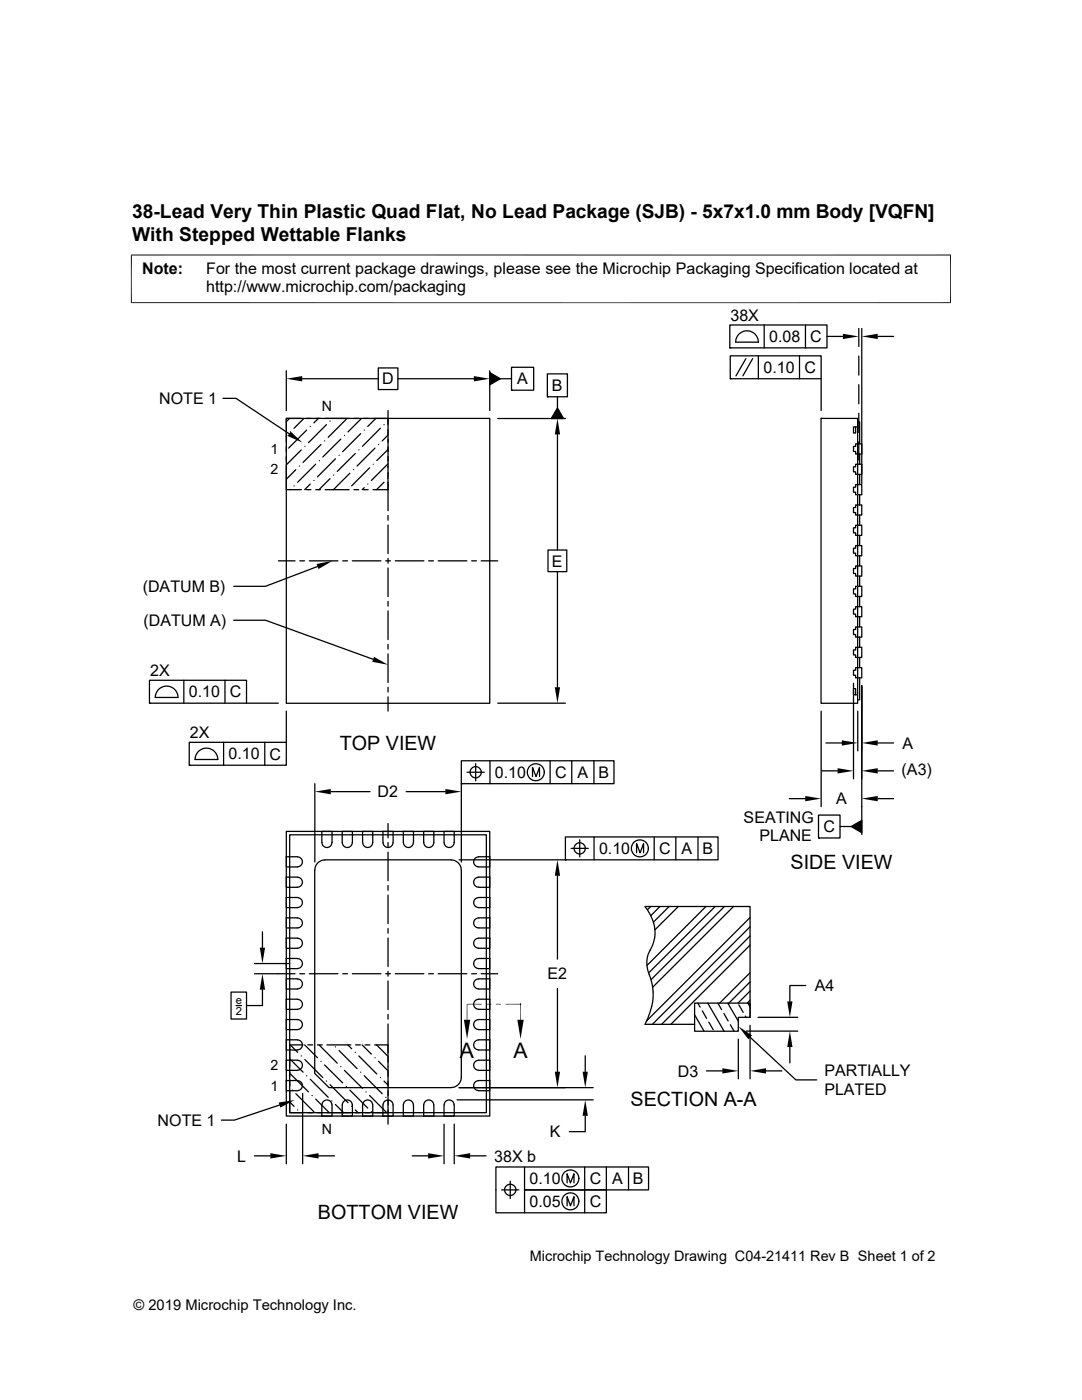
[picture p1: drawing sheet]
<svg xmlns="http://www.w3.org/2000/svg" width="216mm" height="279mm" viewBox="0 0 216 279" stroke-linecap="round" stroke-linejoin="round" font-family="sans-serif">
<g fill="none" stroke="#000" stroke-width=".25">
<path d="M44.5 79.5h2.6l10.6 7.1M57.1 74v7.9M60.3 75.6h15.2M75.5 73.4h3.9v4.3h-3.9zM79.4 75.6h15.2M97.7 74.4l2.1 1.2-2.1 1.2zM97.7 74v7.9M99.8 75.6h2.3M102.1 73.3h4.4v4.6h-4.4zM102.1 77.9h.1M109.2 74.6h4v4.6h-4zM109.2 79.2h.1"/>
<path d="M111.2 79.2v2.2M145.6 64.9h19.4v4.5h-19.4zM145.6 69.4h.1M145.7 71h18.2v4.6h-18.2zM145.7 75.6h.1M146.8 68.3h4.5M146.8 68.3a2.26 2.26 0 0 1 2.3-2.3 2.26 2.26 0 0 1 2.2 2.3M148.8 71.6l-1.9 3.4M150.2 71.6l-2 3.4M151.3 71v4.6M152.5 64.9v4.5M159.5 71v4.6"/>
<path d="M160.7 64.9v4.5M163.9 75.6v6.3M165 67.1h3.2M171.4 65.6v3.6M171.4 71.1v3.8M171.4 76.8v3.8M172 65.6v30.9M175.1 67.1h3.2M57.1 93v4.7h3M57.1 89.2v.9M57.1 91.1v1M57.1 83.5h40.6v56.9h-40.6z"/>
<path d="M57.2 86.9l-.1 .1M57.8 83.5l-.7 .7M58 97.7h-.1M58 86.2h.1M58.7 97h.1M59 93.7l-1.9 2M59.8 93h.1M60.1 89.8l-3 3M60.1 83.5h-3v4.7M60.6 83.5l-1.9 2M60.8 89.1h.1M61.1 83.5h.9"/>
<path d="M61.1 97.7h.9M61.2 85.8l-3.6 3.6M61.9 96.6l-1.1 1.1M61.9 85.1h.1M62.6 95.9h.1M63 83.5h.9M63 97.7h.9M63 92.6l-3.6 3.6M63.5 83.5l-.9 .9M63.7 91.9h.1M64.1 88.7l-3.6 3.6M64.8 88h.1"/>
<path d="M64.9 83.5h4.8M64.9 97.7h4.8M65.1 84.8l-3.5 3.5M65.8 95.5l-2.2 2.2M65.8 84h.1M66.6 94.8h.1M66.9 91.6l-3.5 3.6M67.6 90.9h.1M68 87.6l-3.6 3.6M68.7 86.9h.1M69.1 83.7l-3.6 3.6M69.4 97.7h.1"/>
<path d="M69.8 94.4l-3.3 3.3M70.5 93.7h.1M70.6 83.5h1M70.6 97.7h1M70.9 90.5l-3.6 3.6M71.6 89.8h.1M72 86.6l-3.6 3.5M72.1 83.5l-2.7 2.7M72.5 83.5h1M72.5 97.7h1M72.7 97.3l-.4 .4M72.7 85.8h.1"/>
<path d="M73.4 96.6h.1M73.7 93.4l-3.5 3.6M74.4 97.7h3M74.4 83.5h3v4.7M74.5 92.6h.1M74.8 89.4l-3.6 3.6M75 83.5l-1.6 1.6M75.5 88.7h.1M75.9 85.5l-3.6 3.6M76.6 96.2l-1.5 1.5M76.6 84.8h.1M77.3 95.5h.1"/>
<path d="M77.4 81.9v2.9M77.4 85.7v1M77.4 87.7v14.2M77.4 92.6l-3.3 3.3M77.4 86.8l-1.1 1.2M77.4 89.7l-2.2 2.2M77.4 83.9l-.1 .1M99.3 83.5h13.5M111.2 81.4l1.2 2.1h-2.4zM111.2 86.7v23.1M163.8 83.5h7.3v56.9h-7.3zM163.8 83.5h.1"/>
<path d="M170.3 85.2h.4v1.2h-.4zM170.7 85.2h.1M170.7 96.7h1.3v2h-1.3v-.5h-.4v-1h.4zM170.7 92.6h1.3v2.1h-1.3v-.5h-.4v-1h.4zM170.7 88.6h1.3v2h-1.3v-.5h-.4v-1h.4zM171.1 84.2h.4v4.4M171.4 82.5v3.8M171.4 88.2v3.6M171.5 90.6v2M171.5 94.7v2M171.5 98.7v2.1M55.5 111.9h3.4"/>
<path d="M59.8 111.9h1M61.7 111.9h5.7M63.4 113.1l-10.4 3.9h-6.4M68.4 111.9h.9M70.3 111.9h5.7M77 111.9h.9M77.4 102.9v.9M77.4 104.8v5.7M77.4 111.4v1M77.4 113.3v5.8M78.9 111.9h5.7M85.5 111.9h1"/>
<path d="M87.4 111.9h5.8M94.1 111.9h1M96 111.9h3.3M109.3 109.8h3.8v4.3h-3.8zM111.2 114.1v23.1M170.7 117h1.3v2h-1.3v-.5h-.4v-1h.4zM170.7 112.9h1.3v2.1h-1.3v-.5h-.4v-1h.4zM170.7 108.9h1.3v2h-1.3v-.5h-.4v-1h.4zM170.7 104.8h1.3v2h-1.3v-.5h-.4v-1h.4zM170.7 100.8h1.3v2h-1.3v-.5h-.4v-1h.4zM171.5 102.8v2M171.5 106.8v2.1"/>
<path d="M171.5 110.9v2M171.5 115v2M171.5 119v2.1M29.8 135.8h19.4v4.5h-19.4zM31.8 137.5a2.27 2.27 0 0 1 2.4-.4 2.27 2.27 0 0 1 1.3 2.1h-4.5l.2-.9zM36.7 135.8v4.5M44.9 135.8v4.5M46.6 123.8h6.4l21.4 7.8M77.4 120v1M77.4 121.9v5.7M77.4 128.6v.9M77.4 130.5v5.7"/>
<path d="M77.4 137.2v.9M77.4 139.1v2.8M170.3 137.4h.4v1.3h-.4zM170.3 136.4v19M170.7 133.2h1.3v2.1h-1.3v-.5h-.4v-1h.4zM170.7 129.2h1.3v2h-1.3v-.5h-.4v-1h.4zM170.7 125.1h1.3v2h-1.3v-.5h-.4v-1h.4zM170.7 121.1h1.3v2h-1.3v-.5h-.4v-1h.4zM170.7 138.7h.1M171.5 123.1v2M171.5 127.1v2.1M171.5 131.2v2"/>
<path d="M171.5 135.3v4.4h-.4M172 136.9v29.6M29.8 140.3h.1M37.8 148.1h19.3v4.6h-19.3zM37.8 152.7h.1M43.5 151.6a2.26 2.26 0 0 0-2.3-2.3 2.26 2.26 0 0 0-2.3 2.3h4.6M44.6 148.1v4.6M49.2 140.3h6.3M52.8 148.1v4.6M57.1 141.9v6.2M62.8 156.4v15.6M66 158h7.8"/>
<path d="M81 158h7.9M92.1 151.8h30.4v4.6h-30.4zM92.1 156.4h.1M92.1 156.4v15.6M93.2 154.1h3.4M94.9 152.4v3.4M97.8 151.8v4.6M99.3 140.3h13.5M106.3 155v-1.8l.7 1.8 .7-1.8v1.8M109.8 151.8v4.6M114.1 151.8v4.6M118.5 151.8v4.6"/>
<path d="M157.5 159.4h3.2M163.9 141.9v19.1M164 153.8h3.1M164.8 148.3h3.2M171.2 141.9v8M175.1 148.3h3.2M175.1 153.8h3.2M175.1 159.4h3.2M57.1 165.9h40.6v56.8h-40.6zM57.1 179.1h2.3a1.01 1.01 0 0 1 .9 1 1.01 1.01 0 0 1-.9 1h-2.3zM57.1 171h2.3a1.01 1.01 0 0 1 .9 1 1.01 1.01 0 0 1-.9 1h-2.3zM57.8 166.6h39.2v55.5h-39.2z"/>
<path d="M59.4 177.1a1.01 1.01 0 0 0 .9-1 1.01 1.01 0 0 0-.9-1.1h-2.3v2.1h2.3M63.4 172.2l.7-.4 .7-.2h25.2a2.06 2.06 0 0 1 2.1 2l-.1 41.4a2.02 2.02 0 0 1-2 2l-24.3 .1-2.9-2.9v-40.6l.2-.7zM64.2 168.1v-2.2h2.1v2.2a1.01 1.01 0 0 1-1.1 1 1.01 1.01 0 0 1-1-1M70.3 168.1a1.01 1.01 0 0 1-1 1 1.01 1.01 0 0 1-1-1v-2.2h2v2.2M72.3 168.1v-2.2h2.1v2.2a1.01 1.01 0 0 1-1 1 1.01 1.01 0 0 1-1-1M77.4 164.3v2.9M77.4 168.1v1M77.4 170.1v5.7M77.4 176.7v1M77.4 178.6v5.7M78.4 168.1a1.01 1.01 0 0 1-1 1 1.01 1.01 0 0 1-1-1v-2.2h2v2.2M80.5 168.1v-2.2h2v2.2a1.01 1.01 0 0 1-1 1 1.01 1.01 0 0 1-1-1"/>
<path d="M84.5 165.9h2.1v2.2a1.01 1.01 0 0 1-1 1 1.01 1.01 0 0 1-1-1zM88.6 168.1v-2.2h2v2.2M88.6 168.1a.99 .99 0 0 0 1 1 .99 .99 0 0 0 1-1M91.6 171.6h21.2M94.8 179.4l.7-.3h2.2v2h-2.2a1.01 1.01 0 0 1-.9-.6 1.01 1.01 0 0 1 .2-1.1zM94.8 171.3l.7-.3h2.2v2h-2.2a1.01 1.01 0 0 1-.9-.6 1.01 1.01 0 0 1 .2-1.1zM95.5 177.1a1.01 1.01 0 0 1-1-1 1.01 1.01 0 0 1 1-1.1h2.2v2.1h-2.2M111.2 174.8v16.6M112.8 167h30.5v4.6h-30.5zM112.8 171.6h.1M114 169.3h3.4M115.7 167.6v3.4"/>
<path d="M118.5 167v4.6M127 170.2v-1.8l.7 1.8 .7-1.8v1.8M130.5 167v4.6M134.9 167v4.6M139.3 167v4.6M163.3 162.7h4.3v4.5h-4.3zM163.3 167.2h.1M167.6 165h2.2M169.8 165l2.2-1.3v2.5zM46.1 198h3.1v5.4h-3.1zM50.8 194.3h8.1M50.8 192.3h7"/>
<path d="M52.4 197.5v3.2h-3.2M52.4 185.9v3.2M57.1 191.3h2.3a1.01 1.01 0 0 1 .9 1 1.01 1.01 0 0 1-.9 1h-2.3zM57.1 183.2h2.3a.99 .99 0 0 1 .9 1 .99 .99 0 0 1-.9 1h-2.3zM59.4 199.4h-2.3v2h2.3a1.01 1.01 0 0 0 .9-1 1.01 1.01 0 0 0-.9-1M59.4 197.4a1.01 1.01 0 0 0 .9-1 1.01 1.01 0 0 0-.9-1.1h-2.3v2.1h2.3M59.4 189.2a1.01 1.01 0 0 0 .9-1 1.01 1.01 0 0 0-.9-1h-2.3v2.1h2.3M59.8 194.3h1M61.7 194.3h5.7M68.4 194.3h.9M70.3 194.3h5.7M77 194.3h.9"/>
<path d="M77.4 185.3v.9M77.4 187.2v5.7M77.4 193.9v.9M77.4 195.8v5.7M78.9 194.3h5.7M85.5 194.3h1M87.4 194.3h5.8M94.1 194.3h1M94.8 191.6l.7-.3h2.2v2h-2.2a1.01 1.01 0 0 1-.9-.6 1.01 1.01 0 0 1 .2-1.1zM94.8 183.5l.7-.3h2.2v2h-2.2a.99 .99 0 0 1-.9-.6 .99 .99 0 0 1 .2-1.1zM95.5 199.4h2.2v2h-2.2a1.01 1.01 0 0 1-1-1 1.01 1.01 0 0 1 1-1M95.5 197.4a1.01 1.01 0 0 1-1-1 1.01 1.01 0 0 1 1-1.1h2.2v2.1h-2.2"/>
<path d="M95.5 189.2a1.01 1.01 0 0 1-1-1 1.01 1.01 0 0 1 1-1h2.2v2.1h-2.2M96 194.3h3.3M111.2 197.3v16.6M129.5 194.4a11.2 11.2 0 0 1-.8 10h9.9M129.5 194.4a5.5 5.5 0 0 1 .5-5.3 7.5 7.5 0 0 0-1.3-8.2h21v22.1M129.9 180.9l-.7 .7M131.7 180.9l-1.8 1.9M133.5 180.9l-3.1 3.1M135.4 180.9l-4.7 4.7M140.9 180.9l-11.8 11.8M142.7 180.9l-13.3 13.3M144.5 180.9l-14.6 14.6"/>
<path d="M146.4 180.9l-16.2 16.1M149.7 185l-19.5 19.4M149.7 186.8l-17.7 17.6M149.7 188.6l-15.8 15.8M149.7 183.1l-20.6 20.6M149.7 194.1l-6.1 6.1M149.7 196l-4.3 4.2M149.7 197.8l-2.4 2.4M149.7 199.6l-.6 .6M160.8 196.7h-3.2v3.2M47.1 200.7h1.1M57.1 203.5h2.3a1.01 1.01 0 0 1 .9 1 1.01 1.01 0 0 1-.9 1h-2.3z"/>
<path d="M57.8 219.9l.9 .9M57.8 211.3l2.7 2.7M57.8 217.7v4.4h2.7M57.8 213.9v.9M57.8 215.8v.9M57.9 208.5l1.5 1.5M58 214.3l3.6 3.6M58.3 217.6h.1M59 218.3l3.6 3.6M59.4 217.7a1.01 1.01 0 0 0 .9-1 1.01 1.01 0 0 0-.9-1.1h-2.3v2.1h2.3M59.4 211.6h-2.3v2h2.3a1.01 1.01 0 0 0 .9-1 1.01 1.01 0 0 0-.9-1M59.4 209.5a1.01 1.01 0 0 0 .9-1 1.01 1.01 0 0 0-.9-1h-2.3v2h2.3"/>
<path d="M60.1 210.7h.1M60.4 218.2v14.1M60.5 208.5h-2.7v4.4M60.8 208.5l2.6 2.6M60.8 211.5l3.6 3.6M61.2 214.7h.1M61.4 208.5h1M61.9 215.4l3.6 3.6M62.3 218.6h.1M63 219.4l2.7 2.7M63.3 208.5h1M63.7 208.6l3.6 3.6"/>
<path d="M64.1 211.8h.1M64.8 212.5l3.6 3.6M65.1 215.8h.1M65.2 208.5h4.8M65.8 216.5l3.6 3.6M66.2 219.7h.1M66.9 208.9h.1M67.6 209.7l3.6 3.6M68 212.9h.1M68.7 213.6l3.6 3.6M69.1 216.8h.1M69.4 208.5l.8 .8"/>
<path d="M69.8 217.6l3.6 3.5M70.9 210h.1M71 208.5h.9M71.6 210.7l3.6 3.6M72 214h.1M72.3 208.5l1.8 1.9M72.7 214.7l3.6 3.6M72.9 208.5h.9M73 217.9h.1M73.7 218.6l3.5 3.5M74.8 208.5h2.6v15.8M74.8 211.1h.1"/>
<path d="M75.1 208.5l2.3 2.3M75.5 211.8l1.9 1.9M75.9 215.1h.1M76.6 215.8l.8 .8M77 219h.1M77.4 202.4v1M77.4 204.3v5.8M77.4 211v1M84.9 219.8a1.01 1.01 0 0 1 1-.2 1.01 1.01 0 0 1 .7 .9v2.2h-2.1l.1-2.2zM91.2 219.5h27.2M94.8 203.8l.7-.3h2.2v2h-2.2a1.01 1.01 0 0 1-.9-.6 1.01 1.01 0 0 1 .2-1.1zM95.5 217.7a1.01 1.01 0 0 1-1-1 1.01 1.01 0 0 1 1-1.1h2.2v2.1h-2.2"/>
<path d="M95.5 211.6h2.2v2h-2.2a1.01 1.01 0 0 1-1-1 1.01 1.01 0 0 1 1-1M95.5 209.5a1.01 1.01 0 0 1-1-1 1.01 1.01 0 0 1 1-1h2.2v2h-2.2M103.9 200.4h.1M116.8 210.7v3.2M118.4 217.1h-26.8M138.6 202.5l1.9 3.3M138.6 200.2h11.1v2.8h-2.4v2.8h-8.7zM139.2 200.2l.5 .8M140.1 201.7l.9 1.5M141 213.7h3.1M141.2 200.2l3.3 5.6M141.4 204l.9 1.5"/>
<path d="M143.2 200.2l.8 1.3M144.4 202.3l.9 1.5M145.2 200.2l2.1 3.6M145.7 204.5l.8 1.3M147.3 207.4v7.9M147.4 200.5l.9 1.5M148.7 202.8l.2 .2M148.9 205.8h10.3M149.2 200.2l.5 .8M149.7 204.6v10.7M149.7 207l9.1 8.5h4.2M151.3 203h7.9"/>
<path d="M152.8 213.7h3.2M157.6 209v3.1M50.8 230.7h3.2M55.8 220.5l-9 3h-2.6M57.1 224.3v8M59.4 221.5h.1M61.4 222.1h1M63.3 222.1h1M63.6 230.7h3.1M64.2 220.5v2.2h2.1v-2.2a1.01 1.01 0 0 0-1.1-1 1.01 1.01 0 0 0-1 1M65.2 222.1h4.8M66.9 220.4l1.7 1.7"/>
<path d="M70.2 220.8h.1M70.3 220.5a1.01 1.01 0 0 0-1-1 1.01 1.01 0 0 0-1 1v2.2h2v-2.2M70.9 221.5l.5 .6M71 222.1h.9M72.3 220.5v2.2h2.1v-2.2a1.01 1.01 0 0 0-1-1 1.01 1.01 0 0 0-1 1M72.9 222.1h.9M74.1 221.9h.1M74.8 222.1h2.6M78.4 220.5a1.01 1.01 0 0 0-1-1 1.01 1.01 0 0 0-1 1v2.2h2v-2.2M80.5 220.5v2.2h2v-2.2a1.01 1.01 0 0 0-1-1 1.01 1.01 0 0 0-1 1M82.3 230.7h3.1M88.6 220.5v2.2h2v-2.2"/>
<path d="M88.6 224.3v8M88.6 220.5a.99 .99 0 0 1 1-1 .99 .99 0 0 1 1 1M90.6 224.3v8M93.8 230.7h3.2M100.1 237.5h3.4M101.8 235.8v3.4M102.9 237.5a1.13 1.13 0 0 1-1.6 .9 1.13 1.13 0 0 1-.2-1.8 1.13 1.13 0 0 1 1.8 .4l.1 .5M104.7 232.9v4.6h16.3v4.5h-22v-9.1h30.4v4.6h-24.7v4.5M113.2 236.1v-1.8l.6 1.8 .7-1.8v1.8M116.7 232.9v9.1M116.8 222.7v3.1h-3.2M121 232.9v4.6"/>
<path d="M125.4 232.9v4.6M113.2 240.6v-1.8l.6 1.8 .7-1.8v1.8"/>
<circle cx="94.9" cy="154.1" r="1.12"/>
<circle cx="106.9" cy="154.1" r="1.69"/>
<circle cx="115.7" cy="169.3" r="1.12"/>
<circle cx="127.7" cy="169.3" r="1.69"/>
<circle cx="113.8" cy="235.2" r="1.69"/>
<circle cx="113.8" cy="239.8" r="1.69"/>
</g>
<g fill="#000">
<path d="M57.1 75.6l3.2-.5v1zM94.6 75.1l3.1 .5-3.1 .5zM97.7 74.4l2.1 1.2-2.1 1.2zM168.2 66.6l3.2 .5-3.2 .6zM172 67.1l3.1-.5v1.1zM58 86.1l2.3 2.2-2.9-1.3zM111.2 83.5l.6 3.2h-1.1zM111.2 81.4l1.2 2.1h-2.4zM63.2 112.6l3.2-.7-2.8 1.7zM74.6 131.1l2.8 1.6-3.1-.6zM110.7 137.2h1.1l-.6 3.1zM62.8 158l3.2-.5v1z"/>
<path d="M88.9 157.5l3.2 .5-3.2 .5zM160.7 158.9l3.2 .5-3.2 .5zM167.1 153.3l3.2 .5-3.2 .6zM168 147.7l3.2 .6-3.2 .5zM172 148.3l3.1-.6v1.1zM172 153.8l3.1-.5v1.1zM172 159.4l3.1-.5v1zM111.2 171.6l.6 3.2h-1.1zM169.8 165l2.2-1.3v2.5zM51.8 189.1h1.1l-.5 3.2zM52.4 194.3l.5 3.2h-1.1zM157.1 199.9h1l-.5 3.1z"/>
<path d="M92.6 203.5h1.2l-.6 3.8zM97.1 200.3h.9l-.9 .2zM97.1 200.5l.9-.2v.2zM99 200.3h.9l-.9 .2zM99 200.5l.9-.2v.2zM103.2 203.5h1.3l-.6 3.8zM110.7 213.9h1.1l-.6 3.2zM116.2 213.9h1.1l-.5 3.2zM144.1 213.2l3.2 .5-3.2 .5zM147.4 204.9l2.7 1.7-.8 .8zM149.7 213.7l3.1-.5v1zM157.6 205.8l.5 3.2h-1z"/>
<path d="M54 230.1l3.1 .6-3.1 .5zM55.6 220l3.2-.5-2.9 1.5zM60.4 230.7l3.2-.6v1.1zM85.4 230.1l3.2 .6-3.2 .5zM90.6 230.7l3.2-.6v1.1zM116.8 219.5l.5 3.2h-1.1z"/>
</g>
<path d="M26.1 50.9h163.7M26.2 50.8v9.7M189.7 50.8v9.7M26.1 60.4h163.7M96.1 200.4h-2.9v3.1M100.9 200.4h3M103.9 200.3v3.2" fill="none" stroke="#000" stroke-width=".2"/>
<g font-size="4.3">
<text x="91.8" y="211.2">A</text>
<text x="102.4" y="211.2">A</text>
</g>
<g font-size="3.9">
<text x="67.8" y="149.7">TOP VIEW</text>
<text x="157.7" y="173.5">SIDE VIEW</text>
<text x="125.8" y="220.7">SECTION A-A</text>
<text x="63.4" y="243.2">BOTTOM VIEW</text>
</g>
<g font-size="3.8">
<text x="26.4" y="43.5">38-Lead Very Thin Plastic Quad Flat, No Lead Package (SJB) - 5x7x1.0 mm Body [VQFN]</text>
<text x="26.4" y="48.1">With Stepped Wettable Flanks</text>
</g>
<g font-size="3.2">
<text x="28.4" y="54.7">Note:</text>
<text x="41.1" y="58.3">http://www.microchip.com/packaging</text>
<text x="41.1" y="54.7">For the most current package drawings, please see the Microchip Packaging Specification located at</text>
<text x="145.8" y="64.1">38X</text>
<text x="153.5" y="68.3">0.08</text>
<text x="161.7" y="68.3">C</text>
<text x="76.2" y="76.7">D</text>
<text x="103.2" y="76.7">A</text>
<text x="152.3" y="74.4">0.10</text>
<text x="160.5" y="74.4">C</text>
<text x="31.7" y="80.7">NOTE 1</text>
<text x="110.1" y="78">B</text>
<text x="110.1" y="113.1">E</text>
<text x="28.5" y="118.2">(DATUM B)</text>
<text x="28.6" y="124.9">(DATUM A)</text>
<text x="30" y="135">2X</text>
<text x="37.7" y="139.2">0.10</text>
<text x="45.9" y="139.2">C</text>
<text x="37.9" y="147.3">2X</text>
<text x="180.1" y="149.4">A</text>
<text x="45.6" y="151.6">0.10</text>
<text x="53.8" y="151.6">C</text>
<text x="98.8" y="155.3">0.10</text>
<text x="110.8" y="155.3">C</text>
<text x="115.2" y="155.3">A</text>
<text x="119.4" y="155.3">B</text>
<text x="179.9" y="154.6">(A3)</text>
<text x="75.4" y="159.1">D2</text>
<text x="166.8" y="160.5">A</text>
<text x="148.4" y="164.3">SEATING</text>
<text x="151.6" y="167.9">PLANE</text>
<text x="164.3" y="166.1">C</text>
<text x="119.5" y="170.5">0.10</text>
<text x="131.5" y="170.5">C</text>
<text x="136" y="170.5">A</text>
<text x="140.2" y="170.5">B</text>
<text x="109.2" y="195.5">E2</text>
<text x="162.6" y="197.8">A4</text>
<text x="135.3" y="214.8">D3</text>
<text x="164.5" y="214.8">PARTIALLY</text>
<text x="164.5" y="218.6">PLATED</text>
<text x="31.5" y="224.7">NOTE 1</text>
<text x="109.7" y="227">K</text>
<text x="47.3" y="231.8">L</text>
<text x="98.6" y="231.8">38X b</text>
<text x="105.7" y="236.3">0.10</text>
<text x="117.7" y="236.3">C</text>
<text x="122.1" y="236.3">A</text>
<text x="126.3" y="236.3">B</text>
<text x="105.7" y="240.9">0.05</text>
<text x="117.7" y="240.9">C</text>
</g>
<g font-size="2.9">
<text x="105.7" y="251.7">Microchip Technology Drawing C04-21411 Rev B Sheet 1 of 2</text>
<text x="26.6" y="261.3">© 2019 Microchip Technology Inc.</text>
</g>
<g font-size="2.8">
<text x="64.2" y="81.9">N</text>
<text x="54" y="90.6">1</text>
<text x="54" y="94.7">2</text>
<text x="54" y="213.6">2</text>
<text x="54" y="217.7">1</text>
<text x="64.2" y="226.4">N</text>
</g>
<g font-size="2.2">
<text x="47" y="200.4">e</text>
<text x="47.1" y="202.6">2</text>
</g>
</svg>
